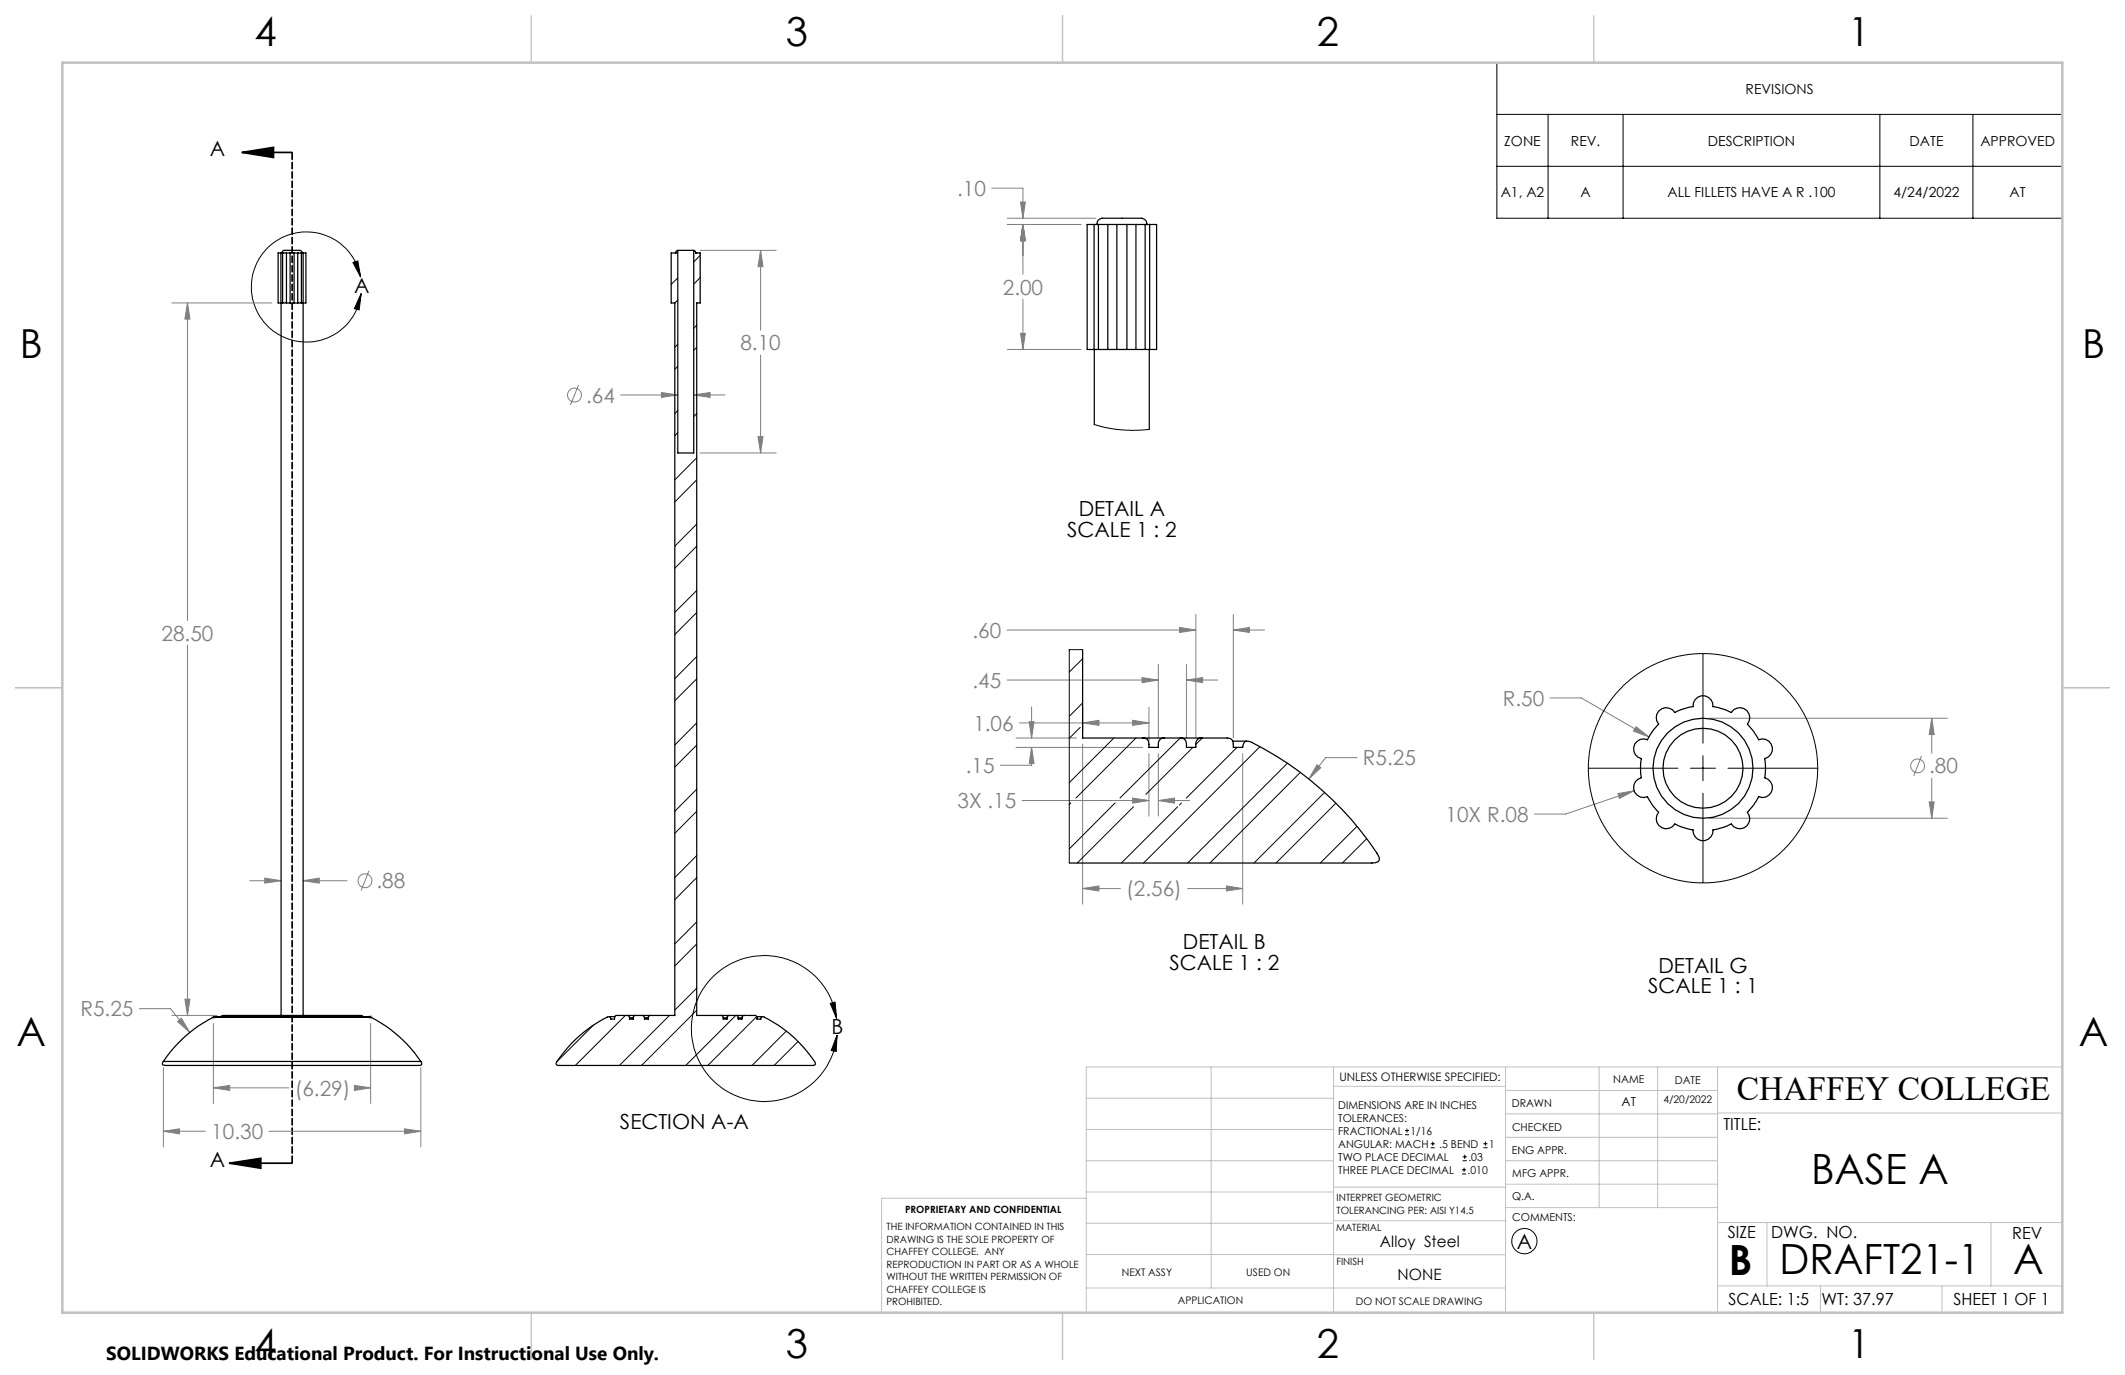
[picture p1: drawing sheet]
<svg xmlns="http://www.w3.org/2000/svg" width="432mm" height="279mm" viewBox="0 0 432 279" stroke-linecap="round" stroke-linejoin="round" font-family="sans-serif">
<g fill="none" stroke="#808080" stroke-width=".2">
<path d="M201.5 38.2h6.4v6.1M142.2 50.9h15.5M154.6 50.9l.4 3.3h-1zM154.6 50.9v16.2M204.7 45.6h14.9M204.7 44.3h17.9M207.4 41.1h1l-.5 3.2zM207.9 45.6v10.1M207.9 45.6l.5 3.3h-1zM34.9 61.6h20.3M38.1 61.6l.5 3.2h-1zM38.1 61.6v64.5"/>
<path d="M117.5 78.2l-1.6 4.1M134.4 79.8l3.3 .5-3.3 .5zM154.6 72.1v19.9M204.7 71h14.9M207.4 67.7h1l-.5 3.3zM207.9 60.8v10.2M126.1 80.3h11.6M141 80.3l3.3-.5v1zM141 80.3h6.3M142.2 92h15.5M154 88.7h1l-.4 3.3zM38.1 131.1v75.2"/>
<path d="M204.6 138.2h30.8M204.6 128h38.4M232.1 137.7l3.3 .5-3.3 .5zM235.4 135v15M239.7 127.5l3.3 .5-3.3 .5zM241.1 135v15M241.1 138.2h6.3M241.1 138.2l3.3-.5v1zM243 124.8v25.2M250.6 124.8v25.2M250.6 128h6.4M250.6 128l3.3-.5v1z"/>
<path d="M206.4 150h12.3M206.4 151.9h25.8M207.2 146.9h26.3M209.1 146.6h1l-.5 3.4zM209.6 151.9l.5 3.3h-1zM209.6 151.9v3.6h-6.3M209.6 143.6v6.4M220 146.9l3.3-.5v1zM220 143.7v5M220 151.2v32.5M230.2 146.4l3.3 .5-3.3 .5zM233.5 143.7v6.9"/>
<path d="M233.5 153.1v12.7M235.4 153.1v12.7M252.5 153.1v30.6M267.6 155.4l.8 .6-2.4 2.3zM275.7 154h-6.3l-3.4 4.3M315 141.8h6.3l13.8 8M332.5 147.7l2.6 2.1-3.2-1.2zM347.3 145.9h48.4M390.5 153.6l-1.6 4.1M392.5 145.9v7.2M392.5 158.2v8.1M392.5 145.9l.5 3.4h-1z"/>
<path d="M50.8 179h6.3M53.8 178.4l3.3 .6-3.3 .5zM61.6 179l3.3-.6v1.1zM61.6 179h8.9M75 177l-1.6 4M207.7 162.7h25.8M230.2 162.2l3.3 .5-3.3 .5zM235.4 162.7h6.3M235.4 162.7l3.3-.5v1zM328.8 161.3l3.2-.6-2.9 1.5zM332 160.7l-13.9 4.7h-6.3M347.3 166.3h48.4"/>
<path d="M392 162.9h1l-.5 3.4zM220 180.6l3.3-.6v1zM220 180.6h7.6M241.3 180.6h11.2M249.2 180l3.3 .6-3.3 .4zM28.3 205h6.3l4 4.8M33.2 217v16M34.9 206.3h9.2M36.1 207.6l.8-.7 1.7 2.9zM37.6 203h1l-.5 3.3zM43.4 208v16.2M75.3 208v16.2"/>
<path d="M85.5 217v16M33.2 229.9l3.3-.5v1zM33.2 229.9h8.5M43.4 221.1l3.3-.5v1zM43.4 221.1h15.3M54.6 229.9h30.9M72 220.6l3.3 .5-3.3 .5zM72.4 221.1h2.9M82.2 229.4l3.3 .5-3.3 .5z"/>
<circle cx="116.7" cy="80.3" r="1.42"/>
<circle cx="389.6" cy="155.6" r="1.41"/>
<circle cx="74.2" cy="179" r="1.4"/>
</g>
<g fill="none" stroke="#000" stroke-width=".2">
<path d="M304.2 12.7h114.9v31.6h-114.9zM304.2 23.2h114.9M304.2 33.8h114.9M314.6 23.2v21.1M329.8 23.2v21.1M382 23.2v21.1M400.9 23.2v21.1M71.7 53.3l1-.3 .6 3.3zM73.3 56.3a11.2 11.2 0 0 0-17.4-7.2 11.2 11.2 0 0 0 .6 18.8 11.2 11.2 0 0 0 16.9-8.2M73.4 59.7l-.4 3.3-1-.3zM346 132.8v18.2M322.8 156.1h18.2"/>
<path d="M343.5 156.1h5.1M346 153.6v5M351.1 156.1h18.3M346 161.2v18.2M168.7 203.9l1-.3 .3 3.4zM170 207a14.8 14.8 0 0 0-22.8-10.4 14.8 14.8 0 0 0 .5 25.1 14.8 14.8 0 0 0 22.4-11.4M170.1 210.3l-.2 3.3-1-.1zM285.5 230.6h.8M285.5 229.7h.8M285.9 229.3v.9M290.7 233.2h.8M290.7 232.4h.8"/>
<path d="M291.1 232v.8M297.1 238.5h.8M297.1 237.7h.8M297.2 235.9h.9M297.2 235.1h.9M297.5 237.3v.8M297.6 234.6v.9M301.4 233.2h.9M301.4 232.4h.9M301.8 232v.8"/>
<circle cx="309.8" cy="252.2" r="2.57"/>
</g>
<path d="M49.2 31h10.1M49.2 31l6.4-1v2zM46.6 236.4h12.7M46.6 236.4l6.4-1v2z" fill="none" stroke="#000" stroke-width=".35"/>
<g fill="none" stroke="#c0c0c0" stroke-width=".2">
<path d="M42.9 206.7h1M43 206.3l.7 .7M43.4 206.2v1M43.7 206.3l-.7 .7M74.8 206.7h1M75 206.3l.7 .7M75.3 206.2v1M75.7 206.3l-.7 .7M246.1 216.8v44.9M271 216.8v49.9M305.9 216.8v49.9M324.9 216.8v28.6"/>
<path d="M336.8 216.8v28.6M349 216.8v49.9M419.1 216.8h-198.4v49.9M220.7 235.9h50.3M220.7 229.5h50.3M220.7 223.2h50.3M271 220.7h34.9M305.9 231.1h43.1M305.9 226.3h43.1M305.9 221.6h43.1M305.9 235.9h43.1M349 226.2h70.1"/>
<path d="M220.7 248.6h50.3M220.7 242.2h50.3M220.7 254.9h50.3M220.7 243.5h-41.6v23.2M271 255h34.9M271 248.1h35M271 241.2h35M305.9 240.6h43.1M306 245.4h43M349 248.4h70.1M359.1 248.4v12.9M404.6 248.4v12.9"/>
<path d="M220.7 261.7h85.2M349 261.3h70.1M369.9 261.3v5.4M394.6 261.3v5.4"/>
</g>
<path d="M59.4 31v205.4" fill="none" stroke="#000" stroke-width=".35" stroke-dasharray="1.3 .6" stroke-dashoffset="-.1"/>
<path d="M108 3.2v9.5M215.9 3.2v9.5M323.8 3.2v9.5M3.1 139.7h9.6M419.1 139.7h9.5M108 266.7v9.6M215.9 266.7v9.6M323.8 266.7v9.6" fill="none" stroke="#c0c0c0" stroke-width=".25"/>
<path d="M12.7 12.7h406.4v254h-406.4z" fill="none" stroke="#c0c0c0" stroke-width=".5"/>
<g fill="#000">
<path d="M49.2 31l6.4-1v2zM46.6 236.4l6.4-1v2z"/>
<path d="M71.7 53.3l1-.3 .6 3.3zM73.4 59.7l-.4 3.3-1-.3zM431.8 119.6v3zM431.8 125.9v3.2zM168.7 203.9l1-.3 .3 3.4zM170.1 210.3l-.2 3.3-1-.1z"/>
</g>
<g fill="#808080">
<path d="M43.4 221.1l3.3-.5v1zM72 220.6l3.3 .5-3.3 .5z"/>
<path d="M38.1 61.6l.5 3.2h-1zM37.6 203h1l-.5 3.3zM36.1 207.6l2.5 2.2-1.7-2.9zM33.2 229.9l3.3-.5v1zM82.2 229.4l3.3 .5-3.3 .5zM61.6 179l3.3-.6v1.1zM53.8 178.4l3.3 .6-3.3 .5zM207.9 45.6l.5 3.3h-1zM207.4 67.7h1l-.5 3.3zM207.4 41.1h1l-.5 3.2zM207.9 45.6l.5 3.3h-1zM154.6 50.9l.4 3.3h-1zM154 88.7h1l-.4 3.3zM141 80.3l3.3-.5v1zM134.4 79.8l3.3 .5-3.3 .5zM220 146.9l3.3-.5v1zM230.2 146.4l3.3 .5-3.3 .5zM232.1 137.7l3.3 .5-3.3 .5zM241.1 138.2l3.3-.5v1zM239.7 127.5l3.3 .5-3.3 .5zM250.6 128l3.3-.5v1zM230.2 162.2l3.3 .5-3.3 .5zM235.4 162.7l3.3-.5v1zM220 180.6l3.3-.6v1zM249.2 180l3.3 .6-3.3 .4zM267.6 155.4l-1.6 2.9 2.4-2.3zM209.1 146.6h1l-.5 3.4zM209.6 151.9l.5 3.3h-1zM392.5 145.9l.5 3.4h-1zM392 162.9h1l-.5 3.4zM332.5 147.7l-.6 .9 3.2 1.2zM328.8 161.3l.3 .9 2.9-1.5z"/>
</g>
<g fill="none" stroke="#000" stroke-width=".25">
<path d="M57.1 51.4h-.6v10.2h.9M57.1 51.4h.3M57.1 51.4v154.9M57.3 51.4h.1M57.3 51.4a.77 .77 0 0 1 1.2-.5h1.8a.82 .82 0 0 1 1.1 .5M57.4 51.4h.8M57.4 51.4v10.2M58.2 51.4h.7M58.2 51.4v10.2M58.9 51.4h.9M58.9 51.4v10.2M59.8 51.4h.7"/>
<path d="M59.8 51.4v10.2M60.5 51.4h.7M60.5 51.4v10.2M61.2 51.4h.4M61.2 51.4v10.2M61.3 51.4h.1M61.4 51.4h.1M61.6 51.4h.6v10.2h-1M61.6 51.4v154.9M137.3 51.4h.1M137.3 51.4h-.9v10.2h.7v144.7h-4.9M137.7 50.9l-.3 .1-.1 .4"/>
<path d="M137.7 50.9h3.3M137.7 50.9v41.1h3.3v-41.1M141 50.9l.3 .1 .1 .4M141.4 51.4h.1M141.4 51.4h.9v10.2h-.7v144.7h4.9M222.3 45.6h.9M222.3 45.6h-1.4v25.4h1.4M222.3 45.6v25.4M222.9 45.6h.1M222.9 45.6a1.31 1.31 0 0 1 1.7-1.3h7.4a1.2 1.2 0 0 1 1 1.3M223.2 45.6h1.9M223.2 45.6v25.4"/>
<path d="M225.1 45.6h1.8M225.1 45.6v25.4M226.9 45.6h2.1v25.4h-2.1M226.9 45.6v25.4M229 45.6h1.8M230.8 45.6h1.9M230.8 45.6v25.4M232.7 45.6h.9M232.7 45.6v25.4M233 45.6h.1M233.6 45.6h1.4v25.4h-1.4M233.6 45.6v25.4"/>
<path d="M57.4 61.6h.8M58.2 61.6h.7M58.9 61.6h.9M59.8 61.6h.7M60.5 61.6h.7M222.3 71h.9M222.4 71v15.3M223.2 71h1.9M225.1 71h1.8M229 71h1.8M230.8 71h1.9M232.7 71h.9"/>
<path d="M233.5 71v16.2M220 132v18h12.2a1.13 1.13 0 0 1 1.3 1.2v.7h1.9a1.56 1.56 0 0 1 .7-1.9h.5M232.2 150h4.4M236.6 150h3.2a1.13 1.13 0 0 1 1.3 1.2v.7h1.9a1.56 1.56 0 0 1 .8-1.9h.5M239.9 150h4.4M244.3 150h5a1.13 1.13 0 0 1 1.3 1.2v.7h1.9a1.1 1.1 0 0 1 .6-1.2 1.1 1.1 0 0 1 1.3 .1 66.5 66.5 0 0 1 25.7 23 .88 .88 0 0 1 .1 1.1 .88 .88 0 0 1-.9 .4l-62 .1M250.5 150.6h2.8M337.1 144.4a2.01 2.01 0 0 1 3.2 .4l1.4-.6 2.3-.6a2.04 2.04 0 0 1 2.1-2.2 2.04 2.04 0 0 1 2 2.2l2.3 .6 1.4 .6a2.03 2.03 0 0 1 2.9-.6 2.03 2.03 0 0 1 .4 2.9 11.9 11.9 0 0 1 2.3 3.2 2.03 2.03 0 0 1 2.7 1.3 2.03 2.03 0 0 1-1.5 2.6l.1 1.4-.1 2.4a2.03 2.03 0 0 1 1.5 2.6 2.03 2.03 0 0 1-2.7 1.3 11.9 11.9 0 0 1-2.3 3.2 2.03 2.03 0 0 1-.4 2.9 2.03 2.03 0 0 1-2.9-.6l-1.4 .6-2.3 .6a2.04 2.04 0 0 1-2 2.2 2.04 2.04 0 0 1-2.1-2.2l-2.3-.6-1.4-.6a2.03 2.03 0 0 1-2.9 .6 2.03 2.03 0 0 1-.4-2.9 11.9 11.9 0 0 1-2.2-3.2 2.03 2.03 0 0 1-2.8-1.3 2.03 2.03 0 0 1 1.5-2.6 10.8 10.8 0 0 1 0-3.8 2.03 2.03 0 0 1-1.5-2.6 2.03 2.03 0 0 1 2.8-1.3 11.9 11.9 0 0 1 2.2-3.2 2.01 2.01 0 0 1 .1-2.7zM33.2 215.7l-.2 .4a.51 .51 0 0 0 .7 .4h51.4l.6-.2-.2-.6M33.2 215.7h52.3M43.4 206.7a26.4 26.4 0 0 0-10.2 9M43.4 206.7l.3-.1h31.3l.3 .1"/>
<path d="M43.4 206.7h31.9M44.9 206.6a.88 .88 0 0 1 1.1-.3h26.2a1.83 1.83 0 0 1 1.6 .3M75.3 206.7a26.9 26.9 0 0 1 10.2 9M123.9 206.6h1M127.4 206.3h-2.2l-.3 .3v.5h-.8l-.2-.5a14 14 0 0 0-5.3 3.2 24.7 24.7 0 0 0-5.6 6.3l.2 .3 .4 .1h51.5a.46 .46 0 0 0 .6-.2 .46 .46 0 0 0-.2-.6 26 26 0 0 0-10.5-9.1l-.3 .2-.1 .3h-.8l-.1-.6-.2-.2h-2.2M127.4 206.3l.4 .1 .1 .4M127.4 206.3h1.8M127.9 206.8h.8M127.9 206.8v.3h.8v-.3M130.5 206.3h-1.5l-.2 .2-.1 .3M130.5 206.3l.3 .1 .2 .4M130.5 206.3h1.7"/>
<path d="M131 206.8h.7M131 206.8v.3h.7v-.3M132.2 206.3l-.4 .2-.1 .3M146.5 206.3l.4 .2 .1 .3M146.5 206.3h1.7M147 206.8h.7M147 206.8v.3h.7v-.3M148.2 206.3l-.3 .1-.2 .4M148.2 206.3h1.5l.2 .2 .1 .3M149.5 206.3h1.8M150 206.8h.8M150 206.8v.3h.8v-.3"/>
<path d="M151.3 206.3l-.4 .1-.1 .4M153.8 206.6h1.1"/>
<circle cx="346" cy="156.1" r="8.1"/>
<circle cx="346.1" cy="156.1" r="10.2"/>
</g>
<g fill="none" stroke="#000" stroke-width=".2">
<path d="M137.7 56.5l-1.3 1.3M142.3 51.9l-1.3 1.3M142.3 56.4l-1.3 1.3M137.7 70l-.6 .6M137.7 61l-.6 .6M137.7 74.4l-.6 .6M141.6 66.1l-.6 .6M141.6 70.6l-.6 .6M137.7 83.4l-.6 .6M137.7 87.9l-.6 .6M141.6 93l-4.5 4.5M141.6 84l-.6 .7"/>
<path d="M141.6 97.5l-4.5 4.5M222.4 86.3l2.1 .6 3.3 .4 2.7 .2 3-.3M141.6 106.5l-4.5 4.5M141.6 120l-4.5 4.4M141.6 111l-4.5 4.5M141.6 133.4l-4.5 4.5M141.6 124.5l-4.5 4.4M141.6 137.9l-4.5 4.5M217.3 132v.1M220 133.8l-2.7 2.8M220 132h-2.7v43.4M141.6 146.9l-4.5 4.5"/>
<path d="M141.6 151.4l-4.5 4.5M219.5 147.8l-2.2 2.2M220 142.8l-2.7 2.8M226.3 150l-9 9M230.8 150l-12.2 12.2M239.8 150l-12.2 12.2M242.4 151.9l-9.6 9.5M244.3 150l-1.3 1.3M251.4 151.9l-10.3 10.3M256 151.7l-23.6 23.7M261.6 155.1l-20.3 20.3M264.2 157l-18.3 18.4"/>
<path d="M141.6 160.4l-4.5 4.5M141.6 173.8l-4.5 4.5M141.6 164.9l-4.5 4.4M141.6 178.3l-4.5 4.5M217.6 163.2l-.3 .3M226.6 163.2l-9.3 9.3M230.3 163.9l-11.4 11.5M239.3 163.9l-11.4 11.5M240.1 163.2l-.4 .4M269.2 161l-14.4 14.4M271.5 163.2l-12.2 12.2M275.7 167.9l-7.4 7.5"/>
<path d="M277.7 170.4l-4.9 5M141.6 187.3l-4.5 4.5M141.6 191.8l-4.5 4.5M120.6 208.3l-7.4 7.4M127.1 206.3l-10.2 10.2M136 206.3l-10.1 10.2M141.6 200.8l-4.5 4.4M141.6 205.3l-11.2 11.2M149.5 206.3l-10.2 10.2M153.8 206.6l-10 9.9M159.8 209.5l-7 7M162.2 211.6l-4.9 4.9"/>
<circle cx="346.1" cy="156.1" r="23.3"/>
</g>
<g font-size="8.5">
<text x="368" y="240.5">BASE A</text>
<text x="351.3" y="259">B</text>
<text x="361.6" y="258.9">DRAFT21-1</text>
<text x="409.1" y="258.9">A</text>
</g>
<g font-size="8.1">
<text x="51.7" y="9.3">4</text>
<text x="159.7" y="9.3">3</text>
<text x="267.6" y="9.3">2</text>
<text x="375.6" y="9.3">1</text>
<text x="4" y="72.8">B</text>
<text x="423.1" y="72.8">B</text>
<text x="3.3" y="212.5">A</text>
<text x="422.4" y="212.5">A</text>
<text x="51.7" y="276">4</text>
<text x="159.7" y="276">3</text>
<text x="267.6" y="276">2</text>
<text x="375.6" y="276">1</text>
</g>
<text font-size="6.9" x="352.9" y="223.6">CHAFFEY COLLEGE</text>
<g font-size="4.2">
<text x="42.6" y="31.6">A</text>
<text x="72" y="59.5">A</text>
<text x="219.2" y="104.9">DETAIL A</text>
<text x="216.8" y="109.1">SCALE 1 : 2</text>
<text x="237.7" y="197.1">SCALE 1 : 2</text>
<text x="240.4" y="192.9">DETAIL B</text>
<text x="337" y="197.7">DETAIL G</text>
<text x="334.9" y="201.8">SCALE 1 : 1</text>
<text x="168.9" y="210.2">B</text>
<text x="126" y="229.4">SECTION A-A</text>
<text x="42.6" y="237">A</text>
<text x="308.2" y="253.8">A</text>
</g>
<g font-size="4.2" fill="#808080">
<text x="194.5" y="39.8">.10</text>
<text x="203.8" y="59.9">2.00</text>
<text x="150.4" y="71.2">8.10</text>
<text x="119.1" y="81.8">.64</text>
<text x="32.8" y="130.2">28.50</text>
<text x="197.6" y="129.6">.60</text>
<text x="197.6" y="139.8">.45</text>
<text x="305.4" y="143.4">R.50</text>
<text x="197.8" y="148.5">1.06</text>
<text x="276.9" y="155.5">R5.25</text>
<text x="196.3" y="157.1">.15</text>
<text x="392" y="157.2">.80</text>
<text x="194.6" y="164.3">3X .15</text>
<text x="293.7" y="167">10X R.08</text>
<text x="76.5" y="180.5">.88</text>
<text x="228.8" y="182.1">(2.56)</text>
<text x="16.3" y="206.5">R5.25</text>
<text x="59.9" y="222.7">(6.29)</text>
<text x="42.9" y="231.5">10.30</text>
</g>
<text font-size="3.8" x="21.6" y="276.3">SOLIDWORKS Educational Product. For Instructional Use Only.</text>
<g font-size="3.4">
<text x="350.2" y="229.5">TITLE:</text>
<text x="351.1" y="251.6">SIZE</text>
<text x="359.9" y="251.6">DWG. NO.</text>
<text x="408.9" y="251.7">REV</text>
<text x="351.2" y="265.2">SCALE: 1:5</text>
<text x="370.1" y="265.3">WT: 37.97</text>
<text x="396.9" y="265.2">SHEET 1 OF 1</text>
</g>
<g font-size="3.2">
<text x="280.4" y="253.3">Alloy Steel</text>
<text x="284" y="260.1">NONE</text>
</g>
<g font-size="2.8">
<text x="354.7" y="19">REVISIONS</text>
<text x="305.7" y="29.6">ZONE</text>
<text x="319.2" y="29.6">REV.</text>
<text x="347.1" y="29.6">DESCRIPTION</text>
<text x="388" y="29.6">DATE</text>
<text x="402.4" y="29.6">APPROVED</text>
<text x="304.9" y="40.1">A1, A2</text>
<text x="321.2" y="40.1">A</text>
<text x="338.8" y="40.1">ALL FILLETS HAVE A R .100</text>
<text x="384.7" y="40.1">4/24/2022</text>
<text x="408.4" y="40.1">AT</text>
</g>
<text font-size="2.5" x="329.5" y="224.8">AT</text>
<text font-size="2.4" x="272.2" y="219.7">UNLESS OTHERWISE SPECIFIED:</text>
<g font-size="2.2">
<text x="327.8" y="220.1">NAME</text>
<text x="340.3" y="220.2">DATE</text>
<text x="271.9" y="225.3">DIMENSIONS ARE IN INCHES</text>
<text x="271.9" y="227.9">TOLERANCES:</text>
<text x="307.2" y="224.9">DRAWN</text>
<text x="271.9" y="230.6">FRACTIONAL</text>
<text x="271.9" y="233.2">ANGULAR: MACH</text>
<text x="286.6" y="230.6">1/16</text>
<text x="292.5" y="233.2">.5 BEND</text>
<text x="302.6" y="233.2">1</text>
<text x="307.3" y="229.8">CHECKED</text>
<text x="271.9" y="238.5">THREE PLACE DECIMAL</text>
<text x="271.9" y="235.9">TWO PLACE DECIMAL</text>
<text x="298.2" y="238.5">.010</text>
<text x="298.4" y="235.9">.03</text>
<text x="307.2" y="234.5">ENG APPR.</text>
<text x="307.3" y="239.2">MFG APPR.</text>
<text x="307.3" y="243.9">Q.A.</text>
<text x="307.3" y="248.1">COMMENTS:</text>
</g>
<g font-size="2.1">
<text x="338" y="224.2">4/20/2022</text>
<text x="227.9" y="259.2">NEXT ASSY</text>
<text x="253.3" y="259.2">USED ON</text>
<text x="239.3" y="265">APPLICATION</text>
<text x="275.5" y="265.1">DO NOT SCALE DRAWING</text>
</g>
<g font-size="2">
<text x="271.6" y="244.1">INTERPRET GEOMETRIC</text>
<text x="180.2" y="250">THE INFORMATION CONTAINED IN THIS</text>
<text x="183.9" y="246.4">PROPRIETARY AND CONFIDENTIAL</text>
<text x="271.5" y="250.2">MATERIAL</text>
<text x="271.6" y="246.6">TOLERANCING PER: AISI Y14.5</text>
<text x="180.2" y="252.5">DRAWING IS THE SOLE PROPERTY OF</text>
<text x="180.2" y="255.1">CHAFFEY COLLEGE. ANY</text>
<text x="180.2" y="257.6">REPRODUCTION IN PART OR AS A WHOLE</text>
<text x="271.5" y="257">FINISH</text>
<text x="180.2" y="260.1">WITHOUT THE WRITTEN PERMISSION OF</text>
<text x="180.2" y="262.6">CHAFFEY COLLEGE IS</text>
<text x="180.2" y="265.2">PROHIBITED.</text>
</g>
</svg>
